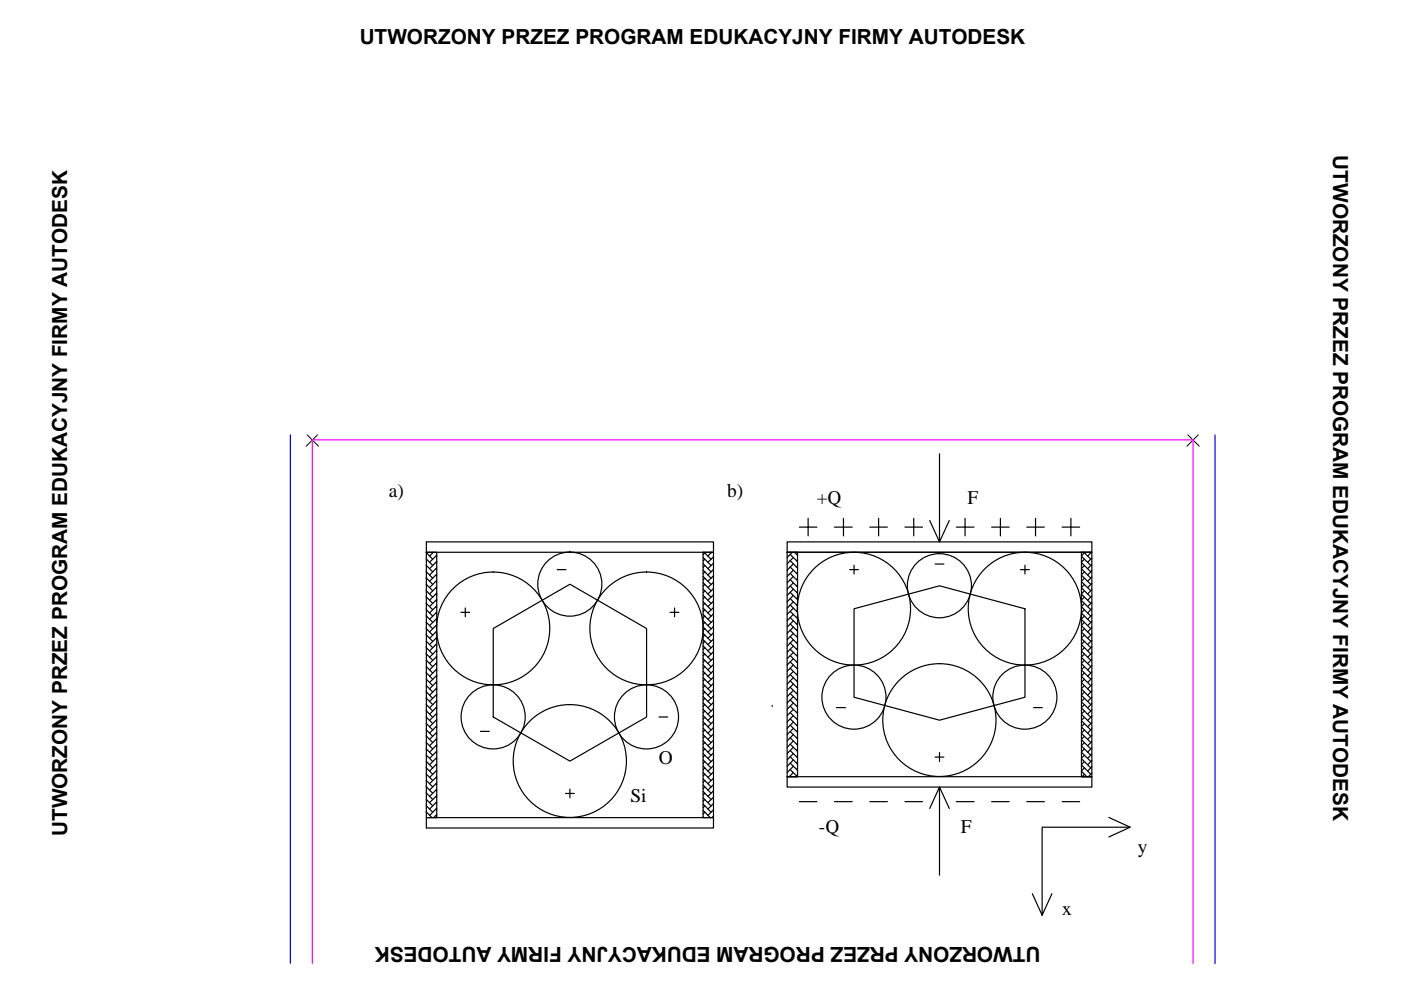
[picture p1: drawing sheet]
<svg xmlns="http://www.w3.org/2000/svg" width="297mm" height="210mm" viewBox="0 0 297 210" stroke-linecap="round" stroke-linejoin="round" font-family="sans-serif">
<!-- layer: 0 -->
<path d="M65.1 92.2l2.4 2.4M67.3 92.2l-2.4 2.4M251.9 92.2l2.4 2.4M254.1 92.2l-2.5 2.4" fill="none" stroke="#000" stroke-width=".21"/>
<path d="M66.2 204.3v-111h186.8v111" fill="none" stroke="#f0f" stroke-width=".25"/>
<!-- layer: RAMKA -->
<path d="M61.6 92.2v112.1M257.6 92.2v112.1" fill="none" stroke="#00f" stroke-width=".25"/>
<g fill="none" stroke="#000" stroke-width=".25">
<path d="M199.2 96.2v18.7l-2.1-4.5M90.4 114.9h60.9v2.2h-60.9zM90.4 118.6h.1M90.4 117.2h.1M90.4 117.1h2.2v56.3h-2.2zM90.4 119.9l1.4 1.3M90.4 118.5l1.4 1.4M90.4 117.2l1.4 1.4M91.6 117.1l.2 .1M91.9 117.1l-.8 .8M92.4 119.2l.2 .2M92.4 117.9l.2 .2"/>
<path d="M92.6 117.7l-1.5 1.5M92.6 119l-1.5 1.6M120.8 117.1h.1M149.1 117.1h2.2v56.3h-2.2zM149.1 119.5l1.7 1.7M149.1 118.2l1.7 1.7M149.3 117.1l1.5 1.5M149.5 117.2l-.4 .4M149.5 118.6l-.4 .3M149.5 119.9l-.4 .4M150.6 117.1l.2 .1M150.9 117.1l-.8 .8"/>
<path d="M151.3 118.1l-1.2 1.1M151.3 119.4l-1.2 1.2M166.9 117.1h64.6M166.9 114.9h64.6v2.2h-64.6zM166.9 117.1h2.2v47.6h-2.2zM167.5 118.9l1.6 1.5M167.5 117.6l1.6 1.5M168 117.1l-1.1 1.1M168.2 118.2l-1.3 1.3M168.2 119.5l-1.3 1.4M168.4 117.1l.7 .6M169.1 117.3l-.2 .3"/>
<path d="M169.1 118.7l-.2 .2M169.5 111.8h1.8v1.8M171.3 109.9v1.9h1.9M176.9 111.8h1.9v1.8M178.8 109.9v1.9h1.9M181.1 119.8v1h-1M184.4 111.8h1.9v1.8M186.3 109.9v1.9h1.8M191.9 111.8h1.8v1.8M193.7 109.9v1.9h1.9M198.3 119.6h1.8M201.3 110.4l-2.1 4.5"/>
<path d="M204.6 109.9v1.9h-1.9M206.5 111.8h-1.9v1.8M212.1 109.9v1.9h-1.9M214 111.8h-1.9v1.8M217.3 119.8v1h.9M219.6 109.9v1.9h-1.9M221.4 111.8h-1.8v1.8M227 109.9v1.9h-1.8M228.9 111.8h-1.9v1.8M229.3 117.1h2.2v47.6h-2.2zM229.3 119.3l2 1.9M229.3 117.9l2 2"/>
<path d="M229.8 117.1l1.5 1.5M229.9 117.2l-.6 .7M229.9 118.6l-.6 .6M229.9 119.9l-.6 .6M231.1 117.1l.2 .1M231.4 117.1l-.8 .8M231.5 118.3l-.9 .9M231.5 119.7l-.9 .9M90.4 121.2h.1M90.4 122.6h.1M90.4 125.3h.1M90.4 126.6h.1"/>
<path d="M90.4 129.3h.1M90.4 130.6h.1M90.4 133.3h.1M90.4 134.7h.1M90.4 137.3h.1M90.4 138.7h.1M90.4 124l1.4 1.3M90.4 127.9v.1M90.4 132l1.4 1.3M90.4 136l1.4 1.3M90.4 138.6l1.4 1.4M90.4 137.3l1.4 1.4"/>
<path d="M90.4 134.6l1.4 1.4M90.4 133.3l1.4 1.4M90.4 130.6l1.4 1.4M90.4 129.3l1.4 1.3M90.4 127.9l1.4 1.4M90.4 126.6l1.4 1.3M90.4 125.3l1.4 1.3M90.4 122.6l1.4 1.3M90.4 121.2l1.4 1.4M92.4 139.4l.2 .1M92.4 138l.2 .2M92.4 136.7l.2 .1"/>
<path d="M92.4 135.3l.2 .2M92.4 134l.2 .2M92.4 132.6l.2 .2M92.4 131.3l.2 .2M92.4 130l.2 .1M92.4 128.6l.2 .2M92.4 127.3l.2 .1M92.4 125.9l.2 .2M92.4 124.6l.2 .2M92.4 123.2l.2 .2M92.4 121.9l.2 .2M92.4 120.6l.2 .1"/>
<path d="M92.6 120.4l-1.5 1.5M92.6 121.8l-1.5 1.4M92.6 123.1l-1.5 1.5M92.6 124.4l-1.5 1.5M92.6 125.8l-1.5 1.5M92.6 127.1l-1.5 1.5M92.6 128.4l-1.5 1.6M92.6 129.8l-1.5 1.5M92.6 131.1l-1.5 1.5M92.6 132.5l-1.5 1.5M92.6 133.8l-1.5 1.5M92.6 135.2l-1.5 1.5"/>
<path d="M92.6 136.5l-1.5 1.5M92.6 137.8l-1.5 1.6M92.6 139.2l-1.5 1.5M97.7 129.8h1v1M98.7 128.9v.9h.9M104.6 133.3l16.2-9.4 16.3 9.4v18.7l-16.3 9.4-16.2-9.4zM118.1 120.8h1.9M143 128.9v.9h-.9M143.9 129.8h-.9v1M149.1 139.7l1.7 1.7M149.1 138.3l1.7 1.7M149.1 136.9l1.7 1.8"/>
<path d="M149.1 135.6l1.7 1.7M149.1 134.3l1.7 1.7M149.1 132.9l1.7 1.8M149.1 131.6l1.7 1.7M149.1 130.3l1.7 1.7M149.1 128.9l1.7 1.7M149.1 127.6l1.7 1.7M149.1 126.2l1.7 1.7M149.1 124.9l1.7 1.7M149.1 123.5l1.7 1.8M149.1 122.2l1.7 1.7M149.1 120.9l1.7 1.7"/>
<path d="M149.5 121.2l-.4 .4M149.5 122.6l-.4 .3M149.5 123.9l-.4 .4M149.5 125.3l-.4 .3M149.5 126.6l-.4 .4M149.5 127.9l-.4 .4M149.5 129.3l-.4 .4M149.5 130.6l-.4 .4M149.5 132l-.4 .3M149.5 133.3l-.4 .4M149.5 134.7l-.4 .3M149.5 136l-.4 .4"/>
<path d="M149.5 137.3l-.4 .4M149.5 138.7l-.4 .4M149.5 140l-.4 .4M151.3 120.7l-1.2 1.2M151.3 122.1l-1.2 1.1M151.3 123.4l-1.2 1.2M151.3 124.8l-1.2 1.1M151.3 126.1l-1.2 1.2M151.3 127.5l-1.2 1.1M151.3 128.8l-1.2 1.2M151.3 130.1l-1.2 1.2M151.3 131.5l-1.2 1.1"/>
<path d="M151.3 132.8l-1.2 1.2M151.3 134.2l-1.2 1.1M151.3 135.5l-1.2 1.2M151.3 136.9l-1.2 1.1M151.3 138.2l-1.2 1.2M151.3 139.5l-1.2 1.2M167.5 139l1.6 1.5M167.5 137.7l1.6 1.5M167.5 136.3l1.6 1.5M167.5 135l1.6 1.5M167.5 133.6l1.6 1.6M167.5 132.3l1.6 1.5"/>
<path d="M167.5 130.9l1.6 1.6M167.5 129.6l1.6 1.5M167.5 128.3l1.6 1.5M167.5 126.9l1.6 1.6M167.5 125.6l1.6 1.5M167.5 124.2l1.6 1.6M167.5 122.9l1.6 1.6M167.5 121.6l1.6 1.5M167.5 120.2l1.6 1.6M168.2 120.9l-1.3 1.3M168.2 122.2l-1.3 1.4M168.2 123.6l-1.3 1.3"/>
<path d="M168.2 124.9l-1.3 1.3M168.2 126.2l-1.3 1.4M168.2 127.6l-1.3 1.3M168.2 128.9l-1.3 1.4M168.2 130.3l-1.3 1.3M168.2 131.6l-1.3 1.4M168.2 133l-1.3 1.3M168.2 134.3l-1.3 1.3M168.2 135.6l-1.3 1.4M168.2 137l-1.3 1.3M168.2 138.3l-1.3 1.4M168.2 139.7l-1.3 1.3"/>
<path d="M169.1 120l-.2 .2M169.1 121.4l-.2 .2M169.1 122.7l-.2 .2M169.1 124l-.2 .2M169.1 125.4l-.2 .2M169.1 126.7l-.2 .2M169.1 128.1l-.2 .2M169.1 129.4l-.2 .2M169.1 130.8l-.2 .1M169.1 132.1l-.2 .2M169.1 133.4l-.2 .2M169.1 134.8l-.2 .2"/>
<path d="M169.1 136.1l-.2 .2M169.1 137.5l-.2 .2M169.1 138.8l-.2 .2M181.1 129.1l18.1-4.9 18.1 4.9v18.7l-18.1 4.9-18.1-4.9zM182 120.8h-.9v.9M216.4 120.8h.9v.9M229.3 139.4l2 2M229.3 138l2 2M229.3 136.7l2 2M229.3 135.4l2 1.9M229.3 134l2 2M229.3 132.7l2 2"/>
<path d="M229.3 131.4l2 1.9M229.3 130l2 2M229.3 128.7l2 1.9M229.3 127.3l2 2M229.3 126l2 1.9M229.3 124.6l2 2M229.3 123.3l2 2M229.3 122l2 1.9M229.3 120.6l2 2M229.9 121.2l-.6 .7M229.9 122.6l-.6 .6M229.9 123.9l-.6 .6"/>
<path d="M229.9 125.3l-.6 .6M229.9 126.6l-.6 .6M229.9 127.9l-.6 .7M229.9 129.3l-.6 .6M229.9 130.6l-.6 .6M229.9 132l-.6 .6M229.9 133.3l-.6 .6M229.9 134.7l-.6 .6M229.9 136l-.6 .6M229.9 137.3l-.6 .7M229.9 138.7l-.6 .6M229.9 140l-.6 .6"/>
<path d="M231.5 121l-.9 .9M231.5 122.3l-.9 .9M231.5 123.7l-.9 .9M231.5 125l-.9 .9M231.5 126.4l-.9 .9M231.5 127.7l-.9 .9M231.5 129l-.9 1M231.5 130.4l-.9 .9M231.5 131.7l-.9 .9M231.5 133.1l-.9 .9M231.5 134.4l-.9 .9M231.5 135.8l-.9 .9"/>
<path d="M231.5 137.1l-.9 .9M231.5 138.4l-.9 1M231.5 139.8l-.9 .9M90.4 142.7h.1M90.4 146.7h.1M90.4 148.1h.1M90.4 150.7h.1M90.4 152.1h.1M90.4 154.8h.1M90.4 156.1h.1M90.4 158.8h.1M90.4 140l1.4 1.4"/>
<path d="M90.4 141.4l1.4 1.3M90.4 144.1l1.4 1.3M90.4 145.4h.1M90.4 149.4h.1M90.4 153.5l1.4 1.3M90.4 157.5l1.4 1.3M90.4 158.8l1.4 1.3M90.4 156.1l1.4 1.3M90.4 154.8l1.4 1.3M90.4 152.1l1.4 1.3M90.4 150.7l1.4 1.4M90.4 149.4l1.4 1.3"/>
<path d="M90.4 148l1.4 1.4M90.4 146.7l1.4 1.4M90.4 145.4l1.4 1.3M90.4 142.7l1.4 1.3M92.4 159.5l.2 .1M92.4 158.1l.2 .2M92.4 156.8l.2 .1M92.4 155.4l.2 .2M92.4 154.1l.2 .2M92.4 152.7l.2 .2M92.4 151.4l.2 .2M92.4 150.1l.2 .1"/>
<path d="M92.4 148.7l.2 .2M92.4 147.4l.2 .2M92.4 146.1l.2 .1M92.4 144.7l.2 .2M92.4 143.4l.2 .2M92.4 142l.2 .2M92.4 140.7l.2 .1M92.6 140.5l-1.5 1.5M92.6 141.9l-1.5 1.5M92.6 143.2l-1.5 1.5M92.6 144.5l-1.5 1.6M92.6 145.9l-1.5 1.5"/>
<path d="M92.6 147.2l-1.5 1.5M92.6 148.5l-1.5 1.6M92.6 149.9l-1.5 1.5M92.6 151.3l-1.5 1.4M92.6 152.6l-1.5 1.5M92.6 153.9l-1.5 1.5M92.6 155.3l-1.5 1.5M92.6 156.6l-1.5 1.5M92.6 157.9l-1.5 1.6M92.6 159.3l-1.5 1.5M101.9 155.1h1.8M139.7 152h1.9"/>
<path d="M149.1 159.8l1.7 1.7M149.1 158.4l1.7 1.7M149.1 157.1l1.7 1.7M149.1 155.7l1.7 1.7M149.1 154.4l1.7 1.7M149.1 153l1.7 1.8M149.1 151.7l1.7 1.7M149.1 150.4l1.7 1.7M149.1 149l1.7 1.7M149.1 147.7l1.7 1.7M149.1 146.3l1.7 1.8M149.1 145l1.7 1.7"/>
<path d="M149.1 143.7l1.7 1.7M149.1 142.3l1.7 1.7M149.1 141l1.7 1.7M149.5 141.4l-.4 .3M149.5 142.7l-.4 .4M149.5 144l-.4 .4M149.5 145.4l-.4 .4M149.5 146.7l-.4 .4M149.5 148.1l-.4 .3M149.5 149.4l-.4 .4M149.5 150.7l-.4 .4M149.5 152.1l-.4 .3"/>
<path d="M149.5 153.4l-.4 .4M149.5 154.8l-.4 .4M149.5 156.1l-.4 .4M149.5 157.4l-.4 .4M149.5 158.8l-.4 .4M151.3 140.9l-1.2 1.1M151.3 142.2l-1.2 1.2M151.3 143.6l-1.2 1.1M151.3 144.9l-1.2 1.2M151.3 146.2l-1.2 1.2M151.3 147.6l-1.2 1.1M151.3 148.9l-1.2 1.2"/>
<path d="M151.3 150.2l-1.2 1.2M151.3 151.6l-1.2 1.1M151.3 153l-1.2 1.1M151.3 154.3l-1.2 1.1M151.3 155.6l-1.2 1.2M151.3 157l-1.2 1.1M151.3 158.3l-1.2 1.2M151.3 159.6l-1.2 1.2M163.7 149.8h.1M167.5 159.1l1.6 1.6M167.5 157.8l1.6 1.5M167.5 156.4l1.6 1.6"/>
<path d="M167.5 155.1l1.6 1.5M167.5 153.8l1.6 1.5M167.5 152.4l1.6 1.6M167.5 151.1l1.6 1.5M167.5 149.7l1.6 1.6M167.5 148.4l1.6 1.5M167.5 147l1.6 1.6M167.5 145.7l1.6 1.5M167.5 144.4l1.6 1.5M167.5 143l1.6 1.6M167.5 141.7l1.6 1.5M167.5 140.3l1.6 1.6"/>
<path d="M168.2 141l-1.3 1.3M168.2 142.4l-1.3 1.3M168.2 143.7l-1.3 1.3M168.2 145l-1.3 1.3M168.2 146.4l-1.3 1.3M168.2 147.7l-1.3 1.4M168.2 149.1l-1.3 1.3M168.2 150.4l-1.3 1.3M168.2 151.7l-1.3 1.4M168.2 153.1l-1.3 1.3M168.2 154.4l-1.3 1.3M168.2 155.7l-1.3 1.4"/>
<path d="M168.2 157.1l-1.3 1.4M168.2 158.5l-1.3 1.3M168.2 159.8l-1.3 1.3M169.1 140.1l-.2 .2M169.1 141.5l-.2 .2M169.1 142.8l-.2 .2M169.1 144.2l-.2 .2M169.1 145.5l-.2 .2M169.1 146.9l-.2 .1M169.1 148.2l-.2 .2M169.1 149.5l-.2 .2M169.1 150.9l-.2 .2"/>
<path d="M169.1 152.2l-.2 .2M169.1 153.5l-.2 .3M169.1 154.9l-.2 .2M169.1 156.3l-.2 .1M169.1 157.6l-.2 .2M169.1 158.9l-.2 .2M177.3 150h2M199.2 159.6v.9h-.9M219.1 150h1.9M229.3 159.5l2 2M229.3 158.2l2 1.9M229.3 156.8l2 2"/>
<path d="M229.3 155.5l2 1.9M229.3 154.1l2 2M229.3 152.8l2 2M229.3 151.5l2 1.9M229.3 150.1l2 2M229.3 148.8l2 1.9M229.3 147.4l2 2M229.3 146.1l2 2M229.3 144.7l2 2M229.3 143.4l2 2M229.3 142.1l2 1.9M229.3 140.7l2 2"/>
<path d="M229.9 141.4l-.6 .6M229.9 142.7l-.6 .6M229.9 144l-.6 .7M229.9 145.4l-.6 .6M229.9 146.7l-.6 .7M229.9 148.1l-.6 .6M229.9 149.4l-.6 .6M229.9 150.7l-.6 .7M229.9 152.1l-.6 .6M229.9 153.4l-.6 .7M229.9 154.8l-.6 .6M229.9 156.1l-.6 .6"/>
<path d="M229.9 157.4l-.6 .7M229.9 158.8l-.6 .6M231.5 141.1l-.9 .9M231.5 142.5l-.9 .9M231.5 143.8l-.9 .9M231.5 145.2l-.9 .9M231.5 146.5l-.9 .9M231.5 147.8l-.9 .9M231.5 149.2l-.9 .9M231.5 150.5l-.9 .9M231.5 151.8l-.9 .9M231.5 153.2l-.9 .9"/>
<path d="M231.5 154.5l-.9 .9M231.5 155.9l-.9 .9M231.5 157.2l-.9 .9M231.5 158.5l-.9 1M231.5 159.9l-.9 .9M90.4 173.4h60.9v2.2h-60.9zM90.4 160.1h.1M90.4 162.8h.1M90.4 164.2h.1M90.4 166.8h.1M90.4 168.2h.1M90.4 170.9h.1"/>
<path d="M90.4 172.2h.1M90.4 161.5l1.4 1.3M90.4 165.5l1.4 1.3M90.4 169.5l1.4 1.4M90.4 172.2l1.2 1.2M90.4 170.9l1.4 1.3M90.4 168.1l1.4 1.4M90.4 166.8l1.4 1.4M90.4 164.1l1.4 1.4M90.4 162.8l1.4 1.4M90.4 160.1l1.4 1.4M92.4 172.9l.2 .2"/>
<path d="M92.4 171.5l.2 .2M92.4 170.2l.2 .1M92.4 168.9l.2 .1M92.4 167.5l.2 .2M92.4 166.2l.2 .1M92.4 164.8l.2 .2M92.4 163.5l.2 .2M92.4 162.1l.2 .2M92.4 160.8l.2 .2M92.6 160.6l-1.5 1.5M92.6 162l-1.5 1.5M92.6 163.3l-1.5 1.5"/>
<path d="M92.6 164.7l-1.5 1.5M92.6 166l-1.5 1.5M92.6 167.3l-1.5 1.6M92.6 168.7l-1.5 1.5M92.6 170l-1.5 1.5M92.6 171.4l-1.5 1.5M92.6 172.7l-.7 .7M119.9 168.2h.9v1M120.8 167.3v.9h1M149.1 173.2l.1 .2M149.1 171.8l1.5 1.6M149.1 170.5l1.7 1.7"/>
<path d="M149.1 169.2l1.7 1.7M149.1 167.8l1.7 1.7M149.1 166.5l1.7 1.7M149.1 165.1l1.7 1.7M149.1 163.8l1.7 1.7M149.1 162.4l1.7 1.8M149.1 161.1l1.7 1.7M149.5 160.1l-.4 .4M149.5 161.5l-.4 .3M149.5 162.8l-.4 .4M149.5 164.2l-.4 .3M149.5 165.5l-.4 .4"/>
<path d="M149.5 166.8l-.4 .4M149.5 168.2l-.4 .4M149.5 169.5l-.4 .4M149.5 170.9l-.4 .3M149.5 172.2l-.4 .4M151.3 161l-1.2 1.1M151.3 162.3l-1.2 1.2M151.3 163.7l-1.2 1.1M151.3 165l-1.2 1.2M151.3 166.4l-1.2 1.1M151.3 167.7l-1.2 1.2M151.3 169l-1.2 1.2"/>
<path d="M151.3 170.4l-1.2 1.1M151.3 171.7l-1.2 1.2M151.3 173.1l-.4 .3M166.9 164.7h64.6v2.2h-64.6zM166.9 164.7h2.2M167.5 164.5l.2 .2M167.5 163.2l1.6 1.5M167.5 161.8l1.6 1.5M167.5 160.4l1.6 1.6M168.2 161.1l-1.3 1.4M168.2 162.5l-1.3 1.3M168.2 163.8l-.8 .9"/>
<path d="M169.1 160.3l-.2 .1M169.1 161.6l-.2 .2M169.1 162.9l-.2 .3M169.1 164.3l-.2 .2M169.5 170h3.7M176.9 170h3.8M184.4 170h3.7M191.9 170h3.7M197.1 171.4l2.1-4.5v18.6M199.2 166.9l2.1 4.5M200.1 160.5h-.9v1M202.7 170h3.8"/>
<path d="M210.2 170h3.8M217.7 170h3.7M225.2 170h3.7M229.3 164.7h2.2M229.3 163.5l1.1 1.2M229.3 162.2l2 2M229.3 160.9l2 1.9M229.9 160.1l-.6 .6M229.9 161.5l-.6 .6M229.9 162.8l-.6 .6M229.9 164.2l-.5 .5M231.5 161.2l-.9 .9"/>
<path d="M231.5 162.6l-.9 .9M231.5 163.9l-.7 .8M235.1 173.3l4.5 2.1-4.5 2.1M239.6 175.4h-18.6v18.7l2-4.6M218.9 189.5l2.1 4.6"/>
<circle cx="104.6" cy="133.3" r="12"/>
<circle cx="120.8" cy="123.8" r="6.8"/>
<circle cx="137.1" cy="133.3" r="12"/>
<circle cx="181" cy="129.1" r="12"/>
<circle cx="199.2" cy="124.2" r="6.8"/>
<circle cx="217.3" cy="129.1" r="12"/>
<circle cx="104.6" cy="152" r="6.8"/>
<circle cx="137.1" cy="152" r="6.8"/>
<circle cx="181.1" cy="147.8" r="6.8"/>
<circle cx="199.2" cy="152.7" r="12"/>
<circle cx="217.3" cy="147.8" r="6.8"/>
<circle cx="120.8" cy="161.4" r="12"/>
</g>
<g font-size="4.4">
<text x="76.3" y="9.4">UTWORZONY PRZEZ PROGRAM EDUKACYJNY FIRMY AUTODESK</text>
<text x="282.6" y="32.9" transform="rotate(90 282.6 32.9)">UTWORZONY PRZEZ PROGRAM EDUKACYJNY FIRMY AUTODESK</text>
<text x="14.2" y="177.2" transform="rotate(-90 14.2 177.2)">UTWORZONY PRZEZ PROGRAM EDUKACYJNY FIRMY AUTODESK</text>
<text x="220.6" y="200.8" transform="rotate(180 220.6 200.8)">UTWORZONY PRZEZ PROGRAM EDUKACYJNY FIRMY AUTODESK</text>
</g>
<g font-size="4.1">
<text x="82.4" y="105.4">a)</text>
<text x="154.2" y="105.4">b)</text>
<text x="173.2" y="106.8">+Q</text>
<text x="205.2" y="106.8">F</text>
<text x="139.7" y="161.9">O</text>
<text x="133.7" y="170">Si</text>
<text x="173.6" y="176.7">-Q</text>
<text x="203.7" y="176.7">F</text>
<text x="241.2" y="180.8">y</text>
<text x="225.2" y="193.9">x</text>
</g>
</svg>
